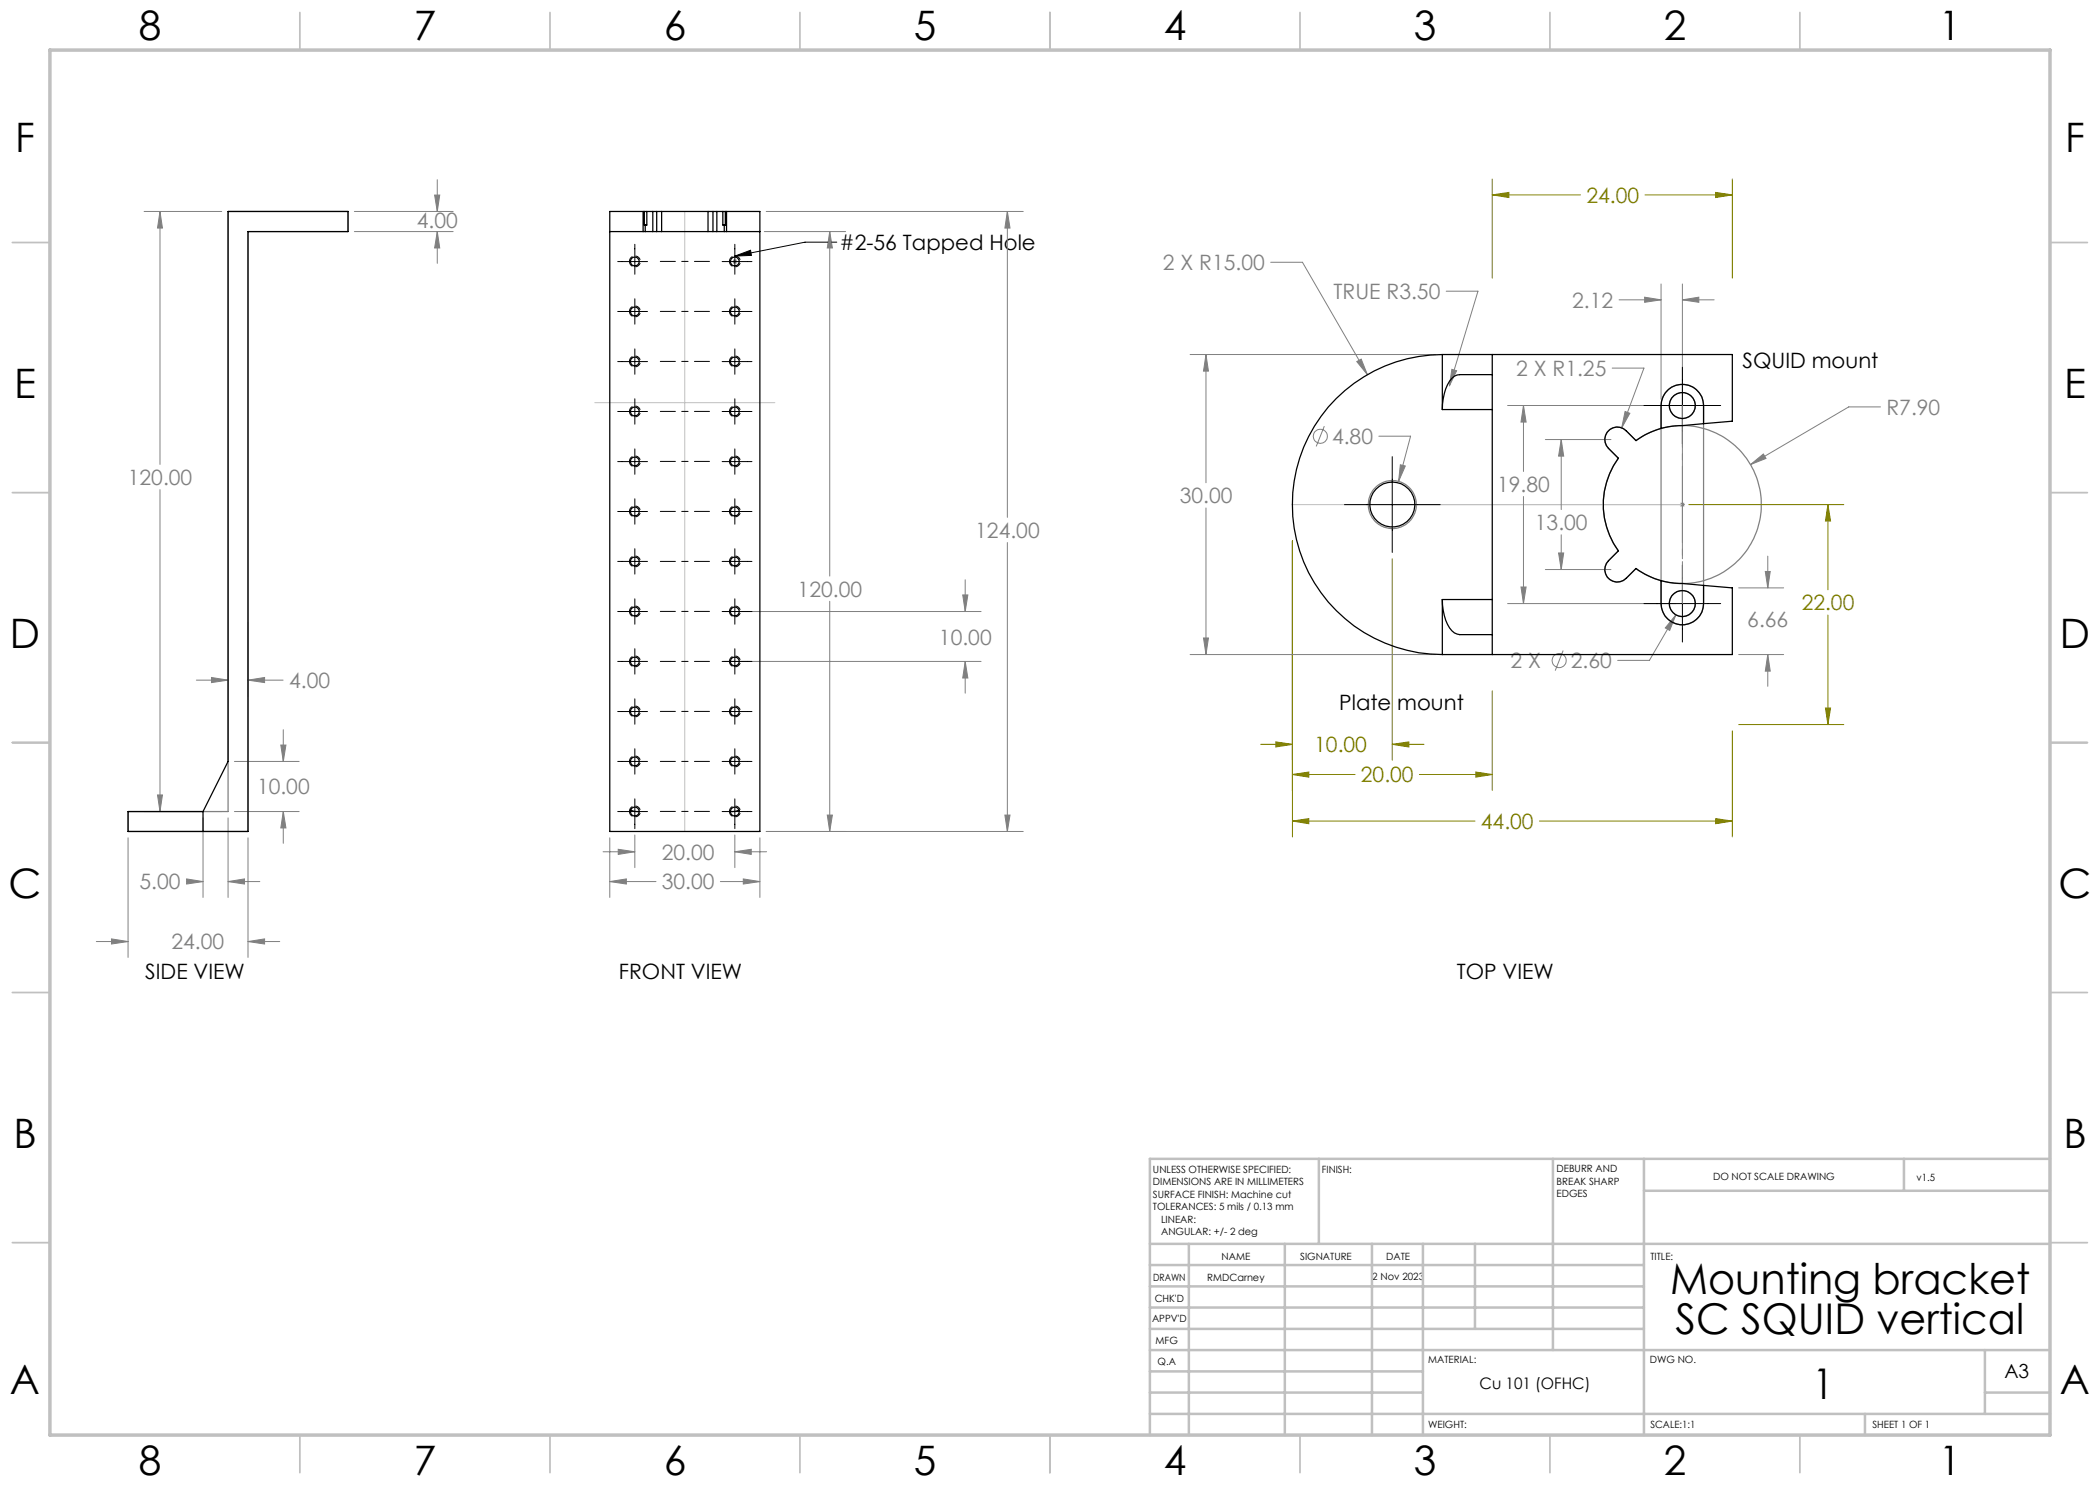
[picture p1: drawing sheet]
<svg xmlns="http://www.w3.org/2000/svg" width="420mm" height="297mm" viewBox="0 0 420 297" stroke-linecap="round" stroke-linejoin="round" font-family="sans-serif">
<g fill="none" stroke="#808080" stroke-width=".2">
<path d="M86.9 39h1l-.4 3.3zM87.5 35.9v6.4M28.8 42.3h15.5M32 42.3l.5 3.3h-1zM32 42.3v50.6M70.9 42.3h19.7M70.9 46.3h19.7M87.5 46.3l.4 3.3h-1zM87.5 46.3v6.4M146.5 52.3h1M146.6 52l.7 .7M147 51.8v1"/>
<path d="M147.3 52l-.7 .7M152.9 46.3h16.2M153.2 42.3h51.4M165.9 46.3l.6 3.3h-1zM165.9 46.3v68.9M201.5 42.3v61.2M201.5 42.3l.5 3.3h-1zM254.1 52.5h6.4l13 22.4M289.2 58.2h6.4l-5.7 19M323.8 60h8.4M328.9 59.4l3.3 .6-3.3 .5zM332.2 56.8v23"/>
<path d="M336.5 60l3.3-.6v1.1zM336.5 56.8v55M336.5 60h6.3M238 70.9h49.2M241.2 70.9l.5 3.3h-1zM241.2 70.9v25.7M271.4 72.3l.8-.5 1.3 3.1zM290.4 73.9l.9 .3-1.4 3zM322.4 73.6h6.4l-4.5 12M32 97.9v64.4M264.9 85.2l-1.7 4.1M275.8 87.2h6.3l-2.4 9.1"/>
<path d="M280.1 93l1 .2-1.4 3.1zM301.5 81.1h33.7M304.7 81.1l.5 3.3h-1zM304.7 81.1v13.2M304.7 99.3v21.4M309.1 87.9h13.1M312.2 87.9l.5 3.3h-1zM312.2 87.9v14M325 82.3l1 .4-1.7 2.9zM350.1 92.9l2.6-2.1 .5 .9zM376.1 81.4h-6.4l-19.6 11.5M192.5 119h1.1l-.6 3.3z"/>
<path d="M193 116v6.3M201.5 108.5v57.8M241.2 101.6v29.3M304.2 117.4h1l-.5 3.3zM309.1 113.9h13.1M311.7 110.6h1l-.5 3.3zM312.2 107v6.9M336 100.9h1M336.1 100.6l.7 .7M336.8 100.6l-.7 .7M347.7 117.6h9M353.1 114.3h.9l-.4 3.3z"/>
<path d="M353.6 111.2v6.4M39.3 136h6.3M42.3 135.5l3.3 .5-3.3 .5zM49.6 124.5v14.7M49.6 136h7M49.6 136l3.3-.5v1zM144.8 132.3h51.4M144.8 122.3h51.4M165.9 120.3v46M193 132.3l.6 3.3h-1.1zM193 132.3v6.3M238 130.9h49.2"/>
<path d="M240.7 127.6h1l-.5 3.3zM301.5 120.7h33.7M312.6 130.1l-1.6 4M335.2 123l-1.3 3.1-.8-.5zM335.2 123l-5.3 9.1h-6.4M347.7 130.9h9M353.6 130.9l.4 3.3h-.9zM353.6 130.9v6.4M31.5 159h1l-.5 3.3zM46.9 152.3h12.9M56.2 149h1l-.5 3.3zM56.7 145.9v6.4"/>
<path d="M25.6 167.6v23.9M28.8 162.3h15.5M37.3 176.3h3.3M37.3 175.8l3.3 .5-3.3 .5zM40.6 163.6v15.9M45.6 176.3l3.3-.5v1zM45.6 163.6v15.9M45.6 176.3h6.4M46.9 162.3h12.9M49.6 167.6v23.9M56.7 162.3l.5 3.3h-1zM56.7 162.3v6.4"/>
<path d="M120.6 170.4h6.4M122 176.3l3.3-.5v1zM122 176.3h9.2M122 167.6v11.9M123.6 169.9l3.4 .5-3.4 .5zM127 167v6.5M144.1 176.3h7.9M147 170.4l3.2-.5v1zM147 167v6.5M147 170.4h6.3M148.7 175.8l3.3 .5-3.3 .5zM152 167.6v11.9"/>
<path d="M153.2 166.3h51.4M165.5 163h1l-.6 3.3zM201 163h1l-.5 3.3zM19.3 188.3h6.3M22.3 187.8l3.3 .5-3.3 .5zM49.6 188.3h6.4M49.6 188.3l3.3-.5v1z"/>
<circle cx="264.1" cy="87.2" r="1.4"/>
<circle cx="311.8" cy="132.1" r="1.4"/>
</g>
<g fill="none" stroke="#808000" stroke-width=".2">
<path d="M298.4 39l3.4-.5v1zM298.4 35.8v19.8M298.4 39h17.7M329 39h17.5M343.1 38.5l3.4 .5-3.4 .5zM346.5 35.8v19.8M258.5 108.2v59.2M278.4 111.8v40.2M337.7 100.9h31.1M365.6 100.9l.5 3.3h-1zM365.6 100.9v17.1M298.4 138.2v19.9"/>
<path d="M365.6 123v21.9M252.1 148.9h6.4M255.2 148.4l3.3 .5-3.3 .5zM258.5 154.9l3.3-.5v1zM258.5 154.9h12.5M278.4 148.9l3.4-.5v1zM278.4 148.9h6.4M283.9 154.9h14.5M295.2 154.4l3.2 .5-3.2 .5zM346.5 146.2v21.2M347.7 144.9h21.1M365.1 141.6h1l-.5 3.3z"/>
<path d="M258.5 164.2l3.3-.5v1zM258.5 164.2h36.5M307.9 164.2h38.6M343.1 163.7l3.4 .5-3.4 .5z"/>
</g>
<g fill="none" stroke="#808080" stroke-width=".25">
<path d="M45.6 42.3h24v4h-20v120h-24v-4h20zM333.4 78.2a4.2 4.2 0 0 1 4.6-1 4.2 4.2 0 0 1 2.7 3.9v39.6a4.3 4.3 0 0 1-4.2 4.3 4.3 4.3 0 0 1-4.3-4.3v-39.6a4 4 0 0 1 1.2-2.9zM321.8 86.1a2.47 2.47 0 0 1 3.4 0l2 2a15.8 15.8 0 0 1 25.1 12.8 15.8 15.8 0 0 1-25.1 12.8l-2 2a2.49 2.49 0 0 1-3.5 0 2.49 2.49 0 0 1 0-3.6l2-1.9a15.8 15.8 0 0 1 0-18.6l-2-1.9a2.47 2.47 0 0 1 .1-3.6z"/>
<circle cx="336.5" cy="81.1" r="2.6"/>
<circle cx="278.5" cy="100.9" r="4.8"/>
<circle cx="336.5" cy="120.7" r="2.6"/>
</g>
<g fill="none" stroke="#000" stroke-width=".2" stroke-dasharray="1.3 .6" stroke-dashoffset=".1" stroke-linecap="butt">
<path d="M125.9 52.3a1.09 1.09 0 0 0 1.6 1 1.09 1.09 0 0 0 .1-1.9 1.09 1.09 0 0 0-1.7 .7v.2M145.9 52.3a1.09 1.09 0 0 0 1.6 1 1.09 1.09 0 0 0 .1-1.9 1.09 1.09 0 0 0-1.7 .7v.2M125.9 62.3a1.09 1.09 0 0 0 1.6 1 1.09 1.09 0 0 0 .1-1.9 1.09 1.09 0 0 0-1.7 .7v.2M125.9 72.3a1.09 1.09 0 0 0 1.6 1 1.09 1.09 0 0 0 .1-1.9 1.09 1.09 0 0 0-1.7 .7v.2M145.9 62.3a1.09 1.09 0 0 0 1.6 1 1.09 1.09 0 0 0 .1-1.9 1.09 1.09 0 0 0-1.7 .7v.2M145.9 72.3a1.09 1.09 0 0 0 1.6 1 1.09 1.09 0 0 0 .1-1.9 1.09 1.09 0 0 0-1.7 .7v.2M125.9 92.3a1.09 1.09 0 0 0 1.6 1 1.09 1.09 0 0 0 .1-1.9 1.09 1.09 0 0 0-1.7 .7v.2M125.9 82.3a1.09 1.09 0 0 0 1.6 1 1.09 1.09 0 0 0 .1-1.9 1.09 1.09 0 0 0-1.7 .7v.2M145.9 92.3a1.09 1.09 0 0 0 1.6 1 1.09 1.09 0 0 0 .1-1.9 1.09 1.09 0 0 0-1.7 .7v.2M145.9 82.3a1.09 1.09 0 0 0 1.6 1 1.09 1.09 0 0 0 .1-1.9 1.09 1.09 0 0 0-1.7 .7v.2M125.9 102.3a1.09 1.09 0 0 0 1.6 1 1.09 1.09 0 0 0 .1-1.9 1.09 1.09 0 0 0-1.7 .7v.2M125.9 112.3a1.09 1.09 0 0 0 1.6 1 1.09 1.09 0 0 0 .1-1.9 1.09 1.09 0 0 0-1.7 .7v.2"/>
<path d="M145.9 112.3a1.09 1.09 0 0 0 1.6 1 1.09 1.09 0 0 0 .1-1.9 1.09 1.09 0 0 0-1.7 .7v.2M145.9 102.3a1.09 1.09 0 0 0 1.6 1 1.09 1.09 0 0 0 .1-1.9 1.09 1.09 0 0 0-1.7 .7v.2M125.9 122.3a1.09 1.09 0 0 0 1.6 1 1.09 1.09 0 0 0 .1-1.9 1.09 1.09 0 0 0-1.7 .7v.2M125.9 132.3a1.09 1.09 0 0 0 1.6 1 1.09 1.09 0 0 0 .1-1.9 1.09 1.09 0 0 0-1.7 .7v.2M145.9 132.3a1.09 1.09 0 0 0 1.6 1 1.09 1.09 0 0 0 .1-1.9 1.09 1.09 0 0 0-1.7 .7v.2M145.9 122.3a1.09 1.09 0 0 0 1.6 1 1.09 1.09 0 0 0 .1-1.9 1.09 1.09 0 0 0-1.7 .7v.2M125.9 142.3a1.09 1.09 0 0 0 1.6 1 1.09 1.09 0 0 0 .1-1.9 1.09 1.09 0 0 0-1.7 .7v.2M125.9 152.3a1.09 1.09 0 0 0 1.6 1 1.09 1.09 0 0 0 .1-1.9 1.09 1.09 0 0 0-1.7 .7v.2M145.9 142.3a1.09 1.09 0 0 0 1.6 1 1.09 1.09 0 0 0 .1-1.9 1.09 1.09 0 0 0-1.7 .7v.2M145.9 152.3a1.09 1.09 0 0 0 1.6 1 1.09 1.09 0 0 0 .1-1.9 1.09 1.09 0 0 0-1.7 .7v.2M125.9 162.3a1.09 1.09 0 0 0 1.6 1 1.09 1.09 0 0 0 .1-1.9 1.09 1.09 0 0 0-1.7 .7v.2M145.9 162.3a1.09 1.09 0 0 0 1.6 1 1.09 1.09 0 0 0 .1-1.9 1.09 1.09 0 0 0-1.7 .7v.2"/>
</g>
<g fill="none" stroke="#000" stroke-width=".2">
<path d="M123.5 52.3h6M127 48.9v6M127 59.8v5M144.4 52.3h6M147 51.2l3.1-1.1 .2 1zM147 48.9v6M147 59.8v5M167.4 48.4h-6.4l-14 2.8M123.5 62.3h6M123.5 72.3h6M127 69.8v5.1M127 79.8v5"/>
<path d="M144.4 62.3h6M144.4 72.3h6M147 69.8v5.1M147 79.8v5M336.5 73.4v15.4M123.5 82.3h6M123.5 92.3h6M127 89.8v5.1M127 99.8v5M144.4 82.3h6M144.4 92.3h6M147 89.8v5.1"/>
<path d="M147 99.8v5M278.4 91.3v19.2M328.8 81.1h15.3M123.5 102.3h6M123.5 112.3h6M127 109.7v5.1M127 119.8v5M144.4 102.3h6M144.4 112.3h6M147 109.7v5.1M147 119.8v5M268.9 100.9h19.1"/>
<path d="M336.5 113v15.4M123.5 122.3h6M123.5 132.3h6M127 129.7v5.1M127 139.8v5M144.4 122.3h6M144.4 132.3h6M147 129.7v5.1M147 139.8v5M328.8 120.7h15.3M123.5 142.3h6M123.5 152.3h6"/>
<path d="M127 149.8v5M127 159.8v5.9M144.4 142.3h6M144.4 152.3h6M147 149.8v5M147 159.8v5.9M123.5 162.3h6M144.4 162.3h6"/>
</g>
<path d="M136.9 42.3v124M119 80.5h36M258.5 100.9h78" fill="none" stroke="#c0c0c0" stroke-width=".2"/>
<g fill="none" stroke="#c0c0c0" stroke-width=".35">
<path d="M60 2.5v7.5M110 2.5v7.5M160 2.5v7.5M210 2.5v7.5M260 2.5v7.5M310 2.5v7.5M360 2.5v7.5M2.5 48.5h7.5M410 48.5h7.5M2.5 98.5h7.5M410 98.5h7.5M2.5 148.5h7.5"/>
<path d="M410 148.5h7.5M2.5 198.5h7.5M410 198.5h7.5M2.5 248.5h7.5M410 248.5h7.5M60 287v7.5M110 287v7.5M160 287v7.5M210 287v7.5M260 287v7.5M310 287v7.5M360 287v7.5"/>
</g>
<g fill="none" stroke="#c0c0c0" stroke-width=".5">
<path d="M263.8 231.8v17M310.6 231.8v38.2M328.8 231.8v55.2M328.8 238.2h81.2M380.8 231.8v6.4M410 231.8h-180v55.2M230 248.8h180M230 257.3h98.8M230 253h98.8M237.8 248.8v38.2M257 248.8v38.2M274.4 248.8v38.2"/>
<path d="M284.6 248.8v38.2M295 248.8v17M230 265.8h98.8M230 261.5h98.8M230 278.5h54.6M230 274.3h54.6M230 270h180M397 278.5h13M397 270v12.8M230 282.8h180M373 282.8v4.2"/>
</g>
<path d="M10 10h400v277h-400z" fill="none" stroke="#c0c0c0" stroke-width=".7"/>
<path d="M336.5 81.1v39.6" fill="none" stroke="#808080" stroke-width=".2" stroke-dasharray="15.2 1.3 1.3 1.3" stroke-dashoffset="6.9"/>
<path d="M132.1 52.3h9.8M132.1 72.3h9.8M132.1 62.3h9.8M132.1 92.3h9.8M132.1 82.3h9.8M132.1 112.3h9.8M132.1 102.3h9.8M132.1 132.3h9.8M132.1 122.3h9.8M132.1 152.3h9.8M132.1 142.3h9.8M132.1 162.3h9.8" fill="none" stroke="#000" stroke-width=".2" stroke-dasharray="15.2 1.3 1.3 1.3" stroke-dashoffset="12.2"/>
<path d="M298.4 39l3.4-.5v1zM343.1 38.5l3.4 .5-3.4 .5zM255.2 148.4l3.3 .5-3.3 .5zM278.4 148.9l3.4-.5v1zM258.5 154.9l3.3-.5v1zM295.2 154.4l3.2 .5-3.2 .5zM365.1 141.6h1l-.5 3.3zM365.6 100.9l.5 3.3h-1zM343.1 163.7l3.4 .5-3.4 .5zM258.5 164.2l3.3-.5v1z" fill="#808000"/>
<path d="M31.5 159h1l-.5 3.3zM32 42.3l.5 3.3h-1zM49.6 188.3l3.3-.5v1zM22.3 187.8l3.3 .5-3.3 .5zM49.6 136l3.3-.5v1zM42.3 135.5l3.3 .5-3.3 .5zM87.5 46.3l.4 3.3h-1zM86.9 39h1l-.4 3.3zM56.2 149h1l-.5 3.3zM56.7 162.3l.5 3.3h-1zM37.3 175.8l3.3 .5-3.3 .5zM45.6 176.3l3.3-.5v1zM165.5 163h1l-.6 3.3zM165.9 46.3l.6 3.3h-1zM123.6 169.9l3.4 .5-3.4 .5zM147 170.4l3.2-.5v1zM193 132.3l.6 3.3h-1.1zM192.5 119h1.1l-.6 3.3zM122 176.3l3.3-.5v1zM148.7 175.8l3.3 .5-3.3 .5zM201.5 42.3l.5 3.3h-1zM201 163h1l-.5 3.3zM240.7 127.6h1l-.5 3.3zM241.2 70.9l.5 3.3h-1zM353.6 130.9l.4 3.3h-.9zM353.1 114.3h.9l-.4 3.3zM350.1 92.9l3.1-1.2-.5-.9zM304.7 81.1l.5 3.3h-1zM304.2 117.4h1l-.5 3.3zM280.1 93l-.4 3.3 1.4-3.1zM325 82.3l-.7 3.3 1.7-2.9zM335.2 123l-2.1 2.6 .8 .5zM271.4 72.3l2.1 2.6-1.3-3.1zM311.7 110.6h1l-.5 3.3zM312.2 87.9l.5 3.3h-1zM336.5 60l3.3-.6v1.1zM328.9 59.4l3.3 .6-3.3 .5zM290.4 73.9l-.5 3.3 1.4-3z" fill="#808080"/>
<path d="M147 51.2l3.1-1.1 .2 1z" fill="#000"/>
<g fill="none" stroke="#000" stroke-width=".25">
<path d="M122 46.3h7M128.6 42.3v4M128.9 42.3v2.7h.1M129 46.3h1.6M129 45v1.3M129.4 42.3v2.7h-.4M129.4 42.3h1.2M129.4 42.3h-7.4v124h30v-124h-7.4M130.6 46.3h.7M130.6 42.3h.7M130.6 42.3v4M131.3 46.3h1"/>
<path d="M131.3 42.3h1M131.3 42.3v4M132.3 46.3h9.3M132.3 42.3h9.3M132.3 42.3v4M141.6 46.3h1M141.6 42.3h1M141.6 42.3v4M142.6 46.3h.8M142.6 42.3h.8M142.6 42.3v4M143.4 46.3h1.5"/>
<path d="M143.4 42.3h1.2M143.4 42.3v4M144.6 42.3v2.7h.3M144.9 46.3h7.1M144.9 45v1.3M145.1 42.3v2.7h-.2M145.3 42.3v4M288.5 70.9a30 30 0 0 0-30 30 30 30 0 0 0 30 30M288.5 70.9h58v13.3l-5.8 .5M288.5 70.9v11M298.4 74.9h-6.4a3.5 3.5 0 0 0-2.9 2.9 12.9 12.9 0 0 0-.6 4.1M298.4 70.9v60"/>
<path d="M288.5 81.9h9.9M332.2 85.7a15.5 15.5 0 0 0-5 2.4l-2-2a2.49 2.49 0 0 0-3.5 0 2.49 2.49 0 0 0 0 3.6l2 1.9a15.7 15.7 0 0 0 0 18.6l-2 1.9a2.49 2.49 0 0 0 0 3.6 2.49 2.49 0 0 0 3.5 0l2-2a15.5 15.5 0 0 0 5 2.4M340.7 84.7v-3.6a4.3 4.3 0 0 0-4.2-4.2 4.3 4.3 0 0 0-4.3 4.2v4.6M340.7 84.7l-5.8 .5-2.7 .5M288.5 119.9a8.4 8.4 0 0 0 2.4 6.7l1.1 .3h6.4M288.5 119.9v11M288.5 119.9h9.9M332.2 116.1v4.6a4.3 4.3 0 0 0 4.3 4.3 4.3 4.3 0 0 0 4.2-4.3v-3.6M332.2 116.1l2.7 .5 5.8 .5M340.7 117.1l5.8 .5v13.3h-58M40.6 162.3h-15v4h15M40.6 162.3l5-10v-110h24v4h-20v120h-9"/>
<path d="M40.6 162.3v4M126.1 162l.8 .3h.9M147.8 162l-.8 .3h-.9"/>
<circle cx="127" cy="52.3" r=".88"/>
<circle cx="147" cy="52.3" r=".88"/>
<circle cx="126.9" cy="72.3" r=".88"/>
<circle cx="127" cy="62.3" r=".88"/>
<circle cx="147" cy="72.3" r=".88"/>
<circle cx="147" cy="62.3" r=".88"/>
<circle cx="127" cy="82.3" r=".88"/>
<circle cx="127" cy="92.3" r=".89"/>
<circle cx="147" cy="82.3" r=".88"/>
<circle cx="147" cy="92.3" r=".89"/>
<circle cx="336.5" cy="81.1" r="2.6"/>
<circle cx="127" cy="102.3" r=".88"/>
<circle cx="127" cy="112.3" r=".89"/>
<circle cx="147" cy="102.3" r=".88"/>
<circle cx="147" cy="112.3" r=".89"/>
<circle cx="278.5" cy="100.9" r="4.5"/>
<circle cx="127" cy="122.3" r=".88"/>
<circle cx="127" cy="132.3" r=".89"/>
<circle cx="147" cy="122.3" r=".88"/>
<circle cx="147" cy="132.3" r=".89"/>
<circle cx="336.5" cy="120.7" r="2.61"/>
<circle cx="127" cy="152.3" r=".88"/>
<circle cx="127" cy="142.3" r=".88"/>
<circle cx="147" cy="152.3" r=".88"/>
<circle cx="147" cy="142.3" r=".88"/>
<circle cx="127" cy="162.3" r=".88"/>
<circle cx="147" cy="162.3" r=".88"/>
</g>
<g font-size="8.5">
<text x="334" y="258.8">Mounting bracket</text>
<text x="335.1" y="266.9">SC SQUID vertical</text>
<text x="362.5" y="279.7">1</text>
</g>
<g font-size="8.1">
<text x="27.8" y="8">8</text>
<text x="82.8" y="8">7</text>
<text x="132.8" y="8">6</text>
<text x="182.8" y="8">5</text>
<text x="232.8" y="8">4</text>
<text x="282.8" y="8">3</text>
<text x="332.8" y="8">2</text>
<text x="387.8" y="8">1</text>
<text x="3" y="30.4">F</text>
<text x="413" y="30.4">F</text>
<text x="2.8" y="79.6">E</text>
<text x="412.8" y="79.6">E</text>
<text x="2" y="129.6">D</text>
<text x="412" y="129.6">D</text>
<text x="1.7" y="179.6">C</text>
<text x="411.7" y="179.6">C</text>
<text x="2.7" y="229.6">B</text>
<text x="412.7" y="229.6">B</text>
<text x="2" y="278.9">A</text>
<text x="412" y="278.9">A</text>
<text x="27.8" y="295">8</text>
<text x="82.8" y="295">7</text>
<text x="132.8" y="295">6</text>
<text x="182.8" y="295">5</text>
<text x="232.8" y="295">4</text>
<text x="282.8" y="295">3</text>
<text x="332.8" y="295">2</text>
<text x="387.8" y="295">1</text>
</g>
<g font-size="4.2" fill="#808000">
<text x="317.3" y="40.6">24.00</text>
<text x="360.3" y="122.1">22.00</text>
<text x="262.8" y="150.5">10.00</text>
<text x="272.2" y="156.5">20.00</text>
<text x="296.2" y="165.8">44.00</text>
</g>
<g font-size="4.2" fill="#808080">
<text x="83.4" y="45.6">4.00</text>
<text x="232.6" y="54">2 X R15.00</text>
<text x="266.7" y="59.8">TRUE R3.50</text>
<text x="314.4" y="61.5">2.12</text>
<text x="303.2" y="75.2">2 X R1.25</text>
<text x="377.3" y="83">R7.90</text>
<text x="266.4" y="88.8">4.80</text>
<text x="25.6" y="97">120.00</text>
<text x="235.9" y="100.6">30.00</text>
<text x="299.4" y="98.4">19.80</text>
<text x="195" y="107.6">124.00</text>
<text x="307" y="106">13.00</text>
<text x="159.5" y="119.3">120.00</text>
<text x="349.5" y="125.3">6.66</text>
<text x="187.8" y="129.1">10.00</text>
<text x="57.8" y="137.6">4.00</text>
<text x="302.1" y="133.6">2 X</text>
<text x="314.2" y="133.6">2.60</text>
<text x="51.4" y="158.9">10.00</text>
<text x="132.4" y="171.9">20.00</text>
<text x="27.9" y="177.9">5.00</text>
<text x="132.4" y="177.9">30.00</text>
<text x="34.3" y="189.9">24.00</text>
</g>
<g font-size="4.2">
<text x="167.9" y="50">#2-56 Tapped Hole</text>
<text x="348.5" y="73.6">SQUID mount</text>
<text x="267.9" y="141.9">Plate mount</text>
<text x="29.1" y="195.8">SIDE VIEW</text>
<text x="123.8" y="195.8">FRONT VIEW</text>
<text x="291.3" y="195.8">TOP VIEW</text>
</g>
<text font-size="3.9" x="400.9" y="275.5">A3</text>
<text font-size="3.2" x="295.9" y="277.9">Cu 101 (OFHC)</text>
<g font-size="2">
<text x="230.6" y="234.6">UNLESS OTHERWISE SPECIFIED:</text>
<text x="230.6" y="237.1">DIMENSIONS ARE IN MILLIMETERS</text>
<text x="230.6" y="239.6">SURFACE FINISH: Machine cut</text>
<text x="264.4" y="234.6">FINISH:</text>
<text x="311.3" y="234.5">DEBURR AND</text>
<text x="311.3" y="237">BREAK SHARP</text>
<text x="311.3" y="239.5">EDGES</text>
<text x="342.6" y="236">DO NOT SCALE DRAWING</text>
<text x="383.3" y="236.2">v1.5</text>
<text x="230.6" y="242.1">TOLERANCES: 5 mils / 0.13 mm</text>
<text x="232.2" y="244.6">LINEAR:</text>
<text x="232.2" y="247.1">ANGULAR: +/- 2 deg</text>
<text x="244.3" y="252">NAME</text>
<text x="260" y="251.9">SIGNATURE</text>
<text x="277.2" y="251.9">DATE</text>
<text x="330.1" y="251.9">TITLE:</text>
<text x="230.6" y="256.1">DRAWN</text>
<text x="241.4" y="256.1">RMDCarney</text>
<text x="274.5" y="255.9">2 Nov 2023</text>
<text x="230.9" y="260.3">CHK'D</text>
<text x="230.4" y="264.4">APPV'D</text>
<text x="231.1" y="268.8">MFG</text>
<text x="231.5" y="273">Q.A</text>
<text x="285.6" y="272.5">MATERIAL:</text>
<text x="330" y="272.5">DWG NO.</text>
<text x="285.6" y="285.5">WEIGHT:</text>
<text x="330.1" y="285.6">SCALE:1:1</text>
<text x="374.5" y="285.6">SHEET 1 OF 1</text>
</g>
</svg>
